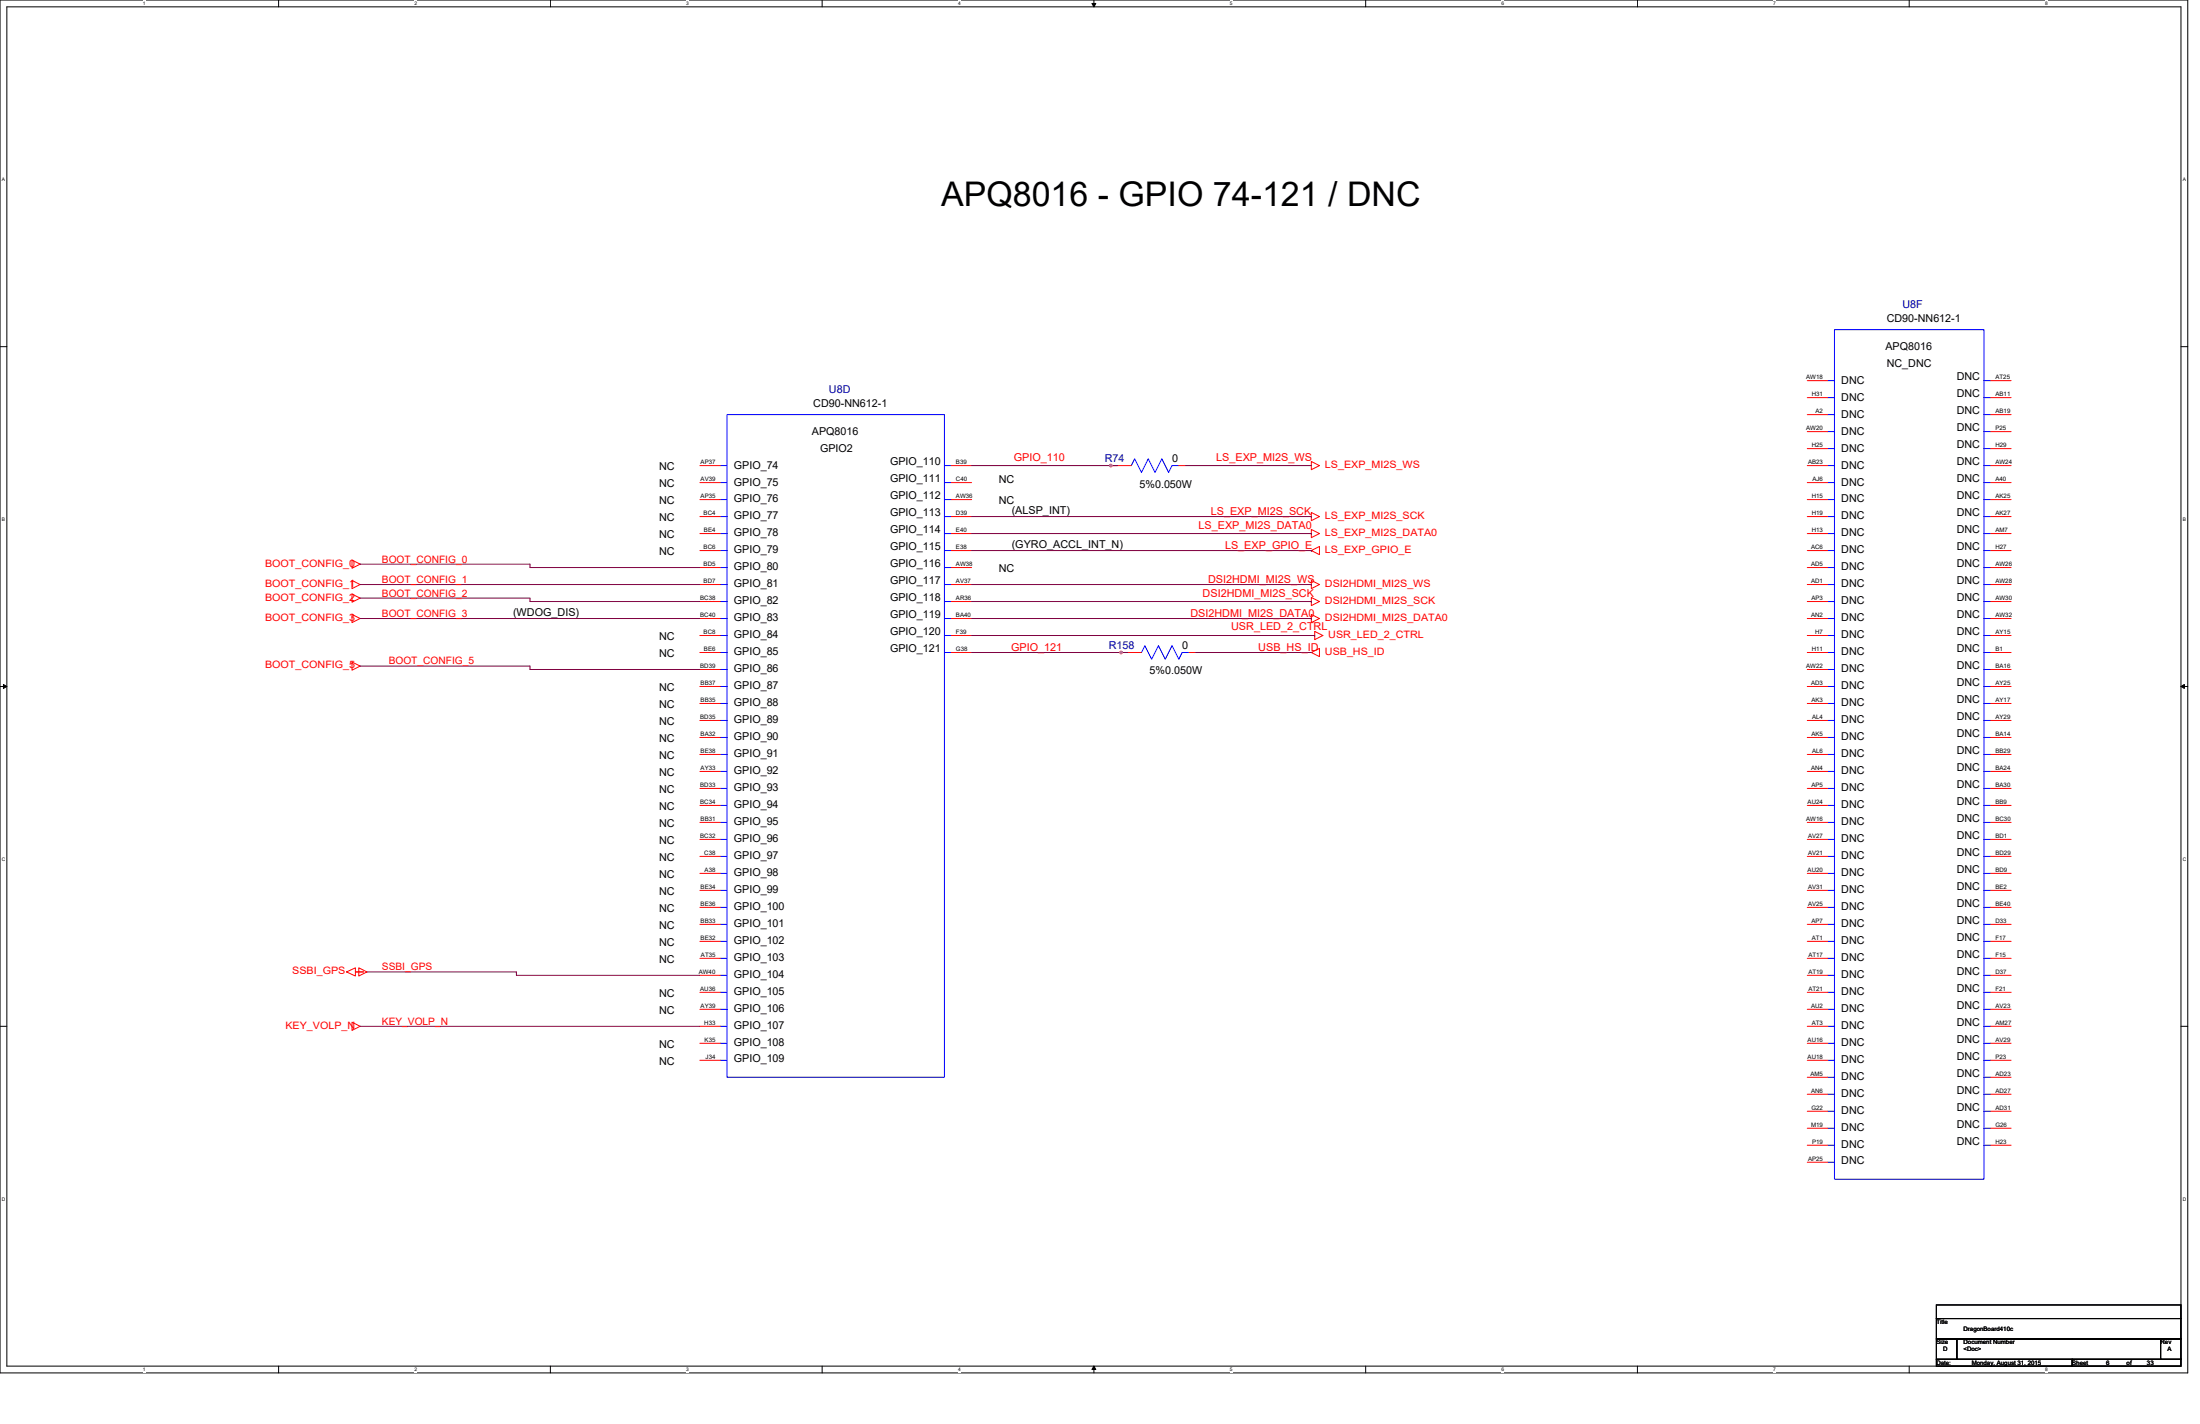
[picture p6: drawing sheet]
<svg xmlns="http://www.w3.org/2000/svg" width="864mm" height="559mm" viewBox="0 0 864 559" stroke-linecap="round" stroke-linejoin="round" font-family="sans-serif">
<path d="M0 0h858.8v538.8h-858.8zM2.7 2.7h853.4v533.4h-853.4z" fill="none" stroke="#000" stroke-width=".39"/>
<g fill="#fff">
<path d="M56 .3h1.1v2.1h-1.1z"/>
<path d="M56 536.4h1.1v2.1h-1.1z"/>
</g>
<path d="M109.4 0v2.7M109.4 536.1v2.7" fill="none" stroke="#000" stroke-width=".39"/>
<g fill="#fff">
<path d="M162.7 .3h1.1v2.1h-1.1z"/>
<path d="M162.7 536.4h1.1v2.1h-1.1z"/>
</g>
<path d="M216 0v2.7M216 536.1v2.7" fill="none" stroke="#000" stroke-width=".39"/>
<g fill="#fff">
<path d="M269.4 .3h1.1v2.1h-1.1z"/>
<path d="M269.4 536.4h1.1v2.1h-1.1z"/>
</g>
<path d="M322.7 0v2.7M322.7 536.1v2.7" fill="none" stroke="#000" stroke-width=".39"/>
<g fill="#fff">
<path d="M376.1 .3h1v2.1h-1z"/>
<path d="M376.1 536.4h1v2.1h-1z"/>
</g>
<path d="M429.4 0v2.7M429.4 536.1v2.7" fill="none" stroke="#000" stroke-width=".39"/>
<path d="M428.6 1.4h1.6l-.8 1.3zM429.4 536.1l.8 1.3h-1.6z" fill="#000" stroke="#000" stroke-width=".39"/>
<g fill="#fff">
<path d="M482.7 .3h1.1v2.1h-1.1z"/>
<path d="M482.7 536.4h1.1v2.1h-1.1z"/>
</g>
<path d="M536.1 0v2.7M536.1 536.1v2.7" fill="none" stroke="#000" stroke-width=".39"/>
<g fill="#fff">
<path d="M589.4 .3h1.1v2.1h-1.1z"/>
<path d="M589.4 536.4h1.1v2.1h-1.1z"/>
</g>
<path d="M642.8 0v2.7M642.8 536.1v2.7" fill="none" stroke="#000" stroke-width=".39"/>
<g fill="#fff">
<path d="M696.1 .3h1.1v2.1h-1.1z"/>
<path d="M696.1 536.4h1.1v2.1h-1.1z"/>
</g>
<path d="M749.4 0v2.7M749.4 536.1v2.7" fill="none" stroke="#000" stroke-width=".39"/>
<g fill="#fff">
<path d="M802.8 .3h1.1v2.1h-1.1z"/>
<path d="M802.8 536.4h1.1v2.1h-1.1z"/>
<path d="M.7 69.4h1.3v2.1h-1.3z"/>
<path d="M856.8 69.4h1.3v2.1h-1.3z"/>
<path d="M.7 202.7h1.3v2.2h-1.3z"/>
<path d="M856.8 202.7h1.3v2.2h-1.3z"/>
</g>
<path d="M0 136h2.7M856.1 136h2.7" fill="none" stroke="#000" stroke-width=".39"/>
<g fill="#fff">
<path d="M.7 336.1h1.4v2.1h-1.4z"/>
<path d="M856.8 336.1h1.4v2.1h-1.4z"/>
</g>
<path d="M0 269.4h2.7M1.4 268.6l1.3 .8-1.3 .8zM856.1 269.4h2.7M856.1 269.4l1.4-.8v1.6z" fill="none" stroke="#000" stroke-width=".39"/>
<path d="M1.4 268.6l1.3 .8-1.3 .8zM856.1 269.4l1.4-.8v1.6z" fill="#000"/>
<g fill="#fff">
<path d="M.7 469.4h1.4v2.2h-1.4z"/>
<path d="M856.8 469.4h1.4v2.2h-1.4z"/>
</g>
<path d="M0 402.7h2.7M856.1 402.7h2.7M760.1 512.1h96v5.3h-96zM760.1 517.4h96v8h-96zM760.1 525.4h8v8h-8zM760.1 533.4h53.4v2.7h-53.4zM768.1 525.4h80v8h-80zM813.5 533.4h42.6v2.7h-42.6zM848.1 525.4h8v8h-8z" fill="none" stroke="#000" stroke-width=".39"/>
<g fill="none" stroke="#f00" stroke-width=".39">
<path d="M709.4 149.4h8M709.4 156h8M781.5 149.4h8M781.5 156h8M709.4 162.7h8M709.4 169.4h8M709.4 176h8M781.5 162.7h8M781.5 169.4h8M781.5 176h8M274.7 182.7h8M274.7 189.4h8"/>
<path d="M274.7 196h8M373.4 182.7h8M373.4 189.4h8M373.4 196h8M436.1 182.7h8M462.7 182.7h2.7M514.8 181.1l3.1 1.6-3.1 1.6zM709.4 182.7h8M709.4 189.4h8M709.4 196h8M781.5 182.7h8M781.5 189.4h8"/>
<path d="M781.5 196h8M138.2 219.8l3.2 1.6-3.2 1.6zM274.7 202.7h8M274.7 209.4h8M274.7 216h8M373.4 202.7h8M373.4 209.4h8M373.4 216h8M514.8 207.8l3.1 1.6-3.1 1.6zM514.8 201.1l3.1 1.6-3.1 1.6zM514.8 216l3.1-1.6v3.3zM709.4 209.4h8"/>
<path d="M709.4 216h8M709.4 202.7h8M781.5 202.7h8M781.5 209.4h8M781.5 216h8M138.2 227.8l3.2 1.6-3.2 1.6zM138.2 233.1l3.2 1.6-3.2 1.6zM274.7 222.7h8M274.7 229.4h8M274.7 236.1h8M373.4 222.7h8M373.4 229.4h8"/>
<path d="M373.4 236.1h8M514.8 234.4l3.1 1.7-3.1 1.6zM514.8 227.8l3.1 1.6-3.1 1.6zM709.4 222.7h8M709.4 229.4h8M709.4 236.1h8M781.5 222.7h8M781.5 229.4h8M781.5 236.1h8M138.2 259.8l3.2 1.6-3.2 1.6zM138.2 241.1l3.2 1.6-3.2 1.6zM274.7 242.7h8"/>
<path d="M274.7 249.4h8M274.7 256.1h8M373.4 242.7h8M373.4 249.4h8M373.4 256.1h8M440.1 256.1h8M466.7 256.1h2.7M514.8 241.1l3.1 1.6-3.1 1.6zM514.8 256.1l3.1-1.7v3.3zM516.1 247.8l3.2 1.6-3.2 1.6zM709.4 242.7h8M709.4 249.4h8"/>
<path d="M709.4 256.1h8M781.5 242.7h8M781.5 249.4h8M781.5 256.1h8M274.7 262.7h8M274.7 269.4h8M274.7 276.1h8M709.4 262.7h8M709.4 269.4h8M709.4 276.1h8M781.5 262.7h8M781.5 269.4h8"/>
<path d="M781.5 276.1h8M274.7 282.7h8M274.7 289.4h8M274.7 296.1h8M709.4 282.7h8M709.4 289.4h8M709.4 296.1h8M781.5 282.7h8M781.5 289.4h8M781.5 296.1h8M274.7 302.7h8M274.7 309.4h8"/>
<path d="M274.7 316.1h8M709.4 302.7h8M709.4 309.4h8M709.4 316.1h8M781.5 302.7h8M781.5 309.4h8M781.5 316.1h8M274.7 322.7h8M274.7 329.4h8M274.7 336.1h8M709.4 322.7h8M709.4 329.4h8"/>
<path d="M709.4 336.1h8M781.5 322.7h8M781.5 329.4h8M781.5 336.1h8M274.7 356.1h8M274.7 342.7h8M274.7 349.4h8M709.4 342.7h8M709.4 349.4h8M709.4 356.1h8M781.5 342.7h8M781.5 349.4h8"/>
<path d="M781.5 356.1h8M140.8 379.8l3.2 1.6-3.2 1.6zM274.7 362.7h8M274.7 369.4h8M274.7 376.1h8M709.4 362.7h8M709.4 369.4h8M709.4 376.1h8M781.5 362.7h8M781.5 369.4h8M781.5 376.1h8M136 381.4l3.5-1.6v3.2z"/>
<path d="M139.5 381.4h3.2M274.7 382.7h8M274.7 389.4h8M274.7 396.1h8M709.4 382.7h8M709.4 389.4h8M709.4 396.1h8M781.5 382.7h8M781.5 389.4h8M781.5 396.1h8M138.2 401.1l3.2 1.6-3.2 1.6zM274.7 402.7h8"/>
<path d="M274.7 409.4h8M274.7 416.1h8M709.4 402.7h8M709.4 409.4h8M709.4 416.1h8M781.5 402.7h8M781.5 409.4h8M781.5 416.1h8M709.4 422.7h8M709.4 429.4h8M709.4 436.1h8M781.5 422.7h8"/>
<path d="M781.5 429.4h8M781.5 436.1h8M709.4 442.7h8M709.4 449.4h8M709.4 456.1h8M781.5 442.7h8M781.5 449.4h8"/>
</g>
<g fill="none" stroke="#00f" stroke-width=".39">
<path d="M720.1 129.4h58.7v333.3h-58.7zM717.4 156h2.7M717.4 149.4h2.7M778.8 156h2.7M778.8 149.4h2.7M285.4 162.7h85.3v260h-85.3zM717.4 169.4h2.7M717.4 162.7h2.7M717.4 176h2.7M778.8 176h2.7M778.8 169.4h2.7M778.8 162.7h2.7"/>
<path d="M282.7 196h2.7M282.7 189.4h2.7M282.7 182.7h2.7M370.7 196h2.7M370.7 189.4h2.7M370.7 182.7h2.7M444.1 182.7h.1M444.1 182.7l1.3-2.7 2.7 5.4 2.6-5.4 2.7 5.4 2.7-5.4 2.6 5.4 1.4-2.7h2.6M462.7 182.7h.1M717.4 196h2.7M717.4 189.4h2.7M717.4 182.7h2.7"/>
<path d="M778.8 196h2.7M778.8 189.4h2.7M778.8 182.7h2.7M282.7 216h2.7M282.7 209.4h2.7M282.7 202.7h2.7M370.7 216h2.7M370.7 209.4h2.7M370.7 202.7h2.7M717.4 202.7h2.7M717.4 216h2.7M717.4 209.4h2.7"/>
<path d="M778.8 216h2.7M778.8 209.4h2.7M778.8 202.7h2.7M282.7 236.1h2.7M282.7 229.4h2.7M282.7 222.7h2.7M370.7 236.1h2.7M370.7 229.4h2.7M370.7 222.7h2.7M717.4 236.1h2.7M717.4 229.4h2.7M717.4 222.7h2.7"/>
<path d="M778.8 236.1h2.7M778.8 229.4h2.7M778.8 222.7h2.7M282.7 256.1h2.7M282.7 249.4h2.7M282.7 242.7h2.7M370.7 256.1h2.7M370.7 249.4h2.7M370.7 242.7h2.7M448.1 256.1h.1M448.1 256.1l1.3-2.7 2.7 5.3 2.6-5.3 2.7 5.3 2.7-5.3 2.6 5.3 1.4-2.6h2.6M466.7 256.1h.1"/>
<path d="M717.4 256.1h2.7M717.4 249.4h2.7M717.4 242.7h2.7M778.8 256.1h2.7M778.8 249.4h2.7M778.8 242.7h2.7M282.7 276.1h2.7M282.7 269.4h2.7M282.7 262.7h2.7M717.4 276.1h2.7M717.4 269.4h2.7M717.4 262.7h2.7"/>
<path d="M778.8 276.1h2.7M778.8 262.7h2.7M778.8 269.4h2.7M282.7 296.1h2.7M282.7 289.4h2.7M282.7 282.7h2.7M717.4 289.4h2.7M717.4 282.7h2.7M717.4 296.1h2.7M778.8 289.4h2.7M778.8 296.1h2.7M778.8 282.7h2.7"/>
<path d="M282.7 316.1h2.7M282.7 309.4h2.7M282.7 302.7h2.7M717.4 309.4h2.7M717.4 302.7h2.7M717.4 316.1h2.7M778.8 316.1h2.7M778.8 309.4h2.7M778.8 302.7h2.7M282.7 336.1h2.7M282.7 329.4h2.7M282.7 322.7h2.7"/>
<path d="M717.4 336.1h2.7M717.4 329.4h2.7M717.4 322.7h2.7M778.8 336.1h2.7M778.8 329.4h2.7M778.8 322.7h2.7M282.7 356.1h2.7M282.7 349.4h2.7M282.7 342.7h2.7M717.4 349.4h2.7M717.4 356.1h2.7M717.4 342.7h2.7"/>
<path d="M778.8 356.1h2.7M778.8 342.7h2.7M778.8 349.4h2.7M282.7 362.7h2.7M282.7 369.4h2.7M282.7 376.1h2.7M717.4 376.1h2.7M717.4 369.4h2.7M717.4 362.7h2.7M778.8 376.1h2.7M778.8 369.4h2.7M778.8 362.7h2.7"/>
<path d="M282.7 382.7h2.7M282.7 389.4h2.7M282.7 396.1h2.7M717.4 396.1h2.7M717.4 389.4h2.7M717.4 382.7h2.7M778.8 389.4h2.7M778.8 382.7h2.7M778.8 396.1h2.7M282.7 416.1h2.7M282.7 409.4h2.7M282.7 402.7h2.7"/>
<path d="M717.4 402.7h2.7M717.4 416.1h2.7M717.4 409.4h2.7M778.8 409.4h2.7M778.8 416.1h2.7M778.8 402.7h2.7M717.4 422.7h2.7M717.4 429.4h2.7M717.4 436.1h2.7M778.8 436.1h2.7M778.8 429.4h2.7M778.8 422.7h2.7"/>
<path d="M717.4 442.7h2.7M717.4 449.4h2.7M717.4 456.1h2.7M778.8 442.7h2.7M778.8 449.4h2.7"/>
</g>
<g fill="none" stroke="#800040" stroke-width=".39">
<path d="M381.4 182.7h54.7M436.1 182.7h.1M436.1 182.7h2.6M465.4 182.7h49.4M381.4 202.7h133.4M381.4 216h133.4M381.4 209.4h133.4M514.8 202.7h.1M514.8 216h.1M514.8 209.4h.1M141.4 229.4h133.3M141.4 221.4h66.6v1.3h66.7"/>
<path d="M141.4 234.7h66.6v1.4h66.7M381.4 236.1h133.4M381.4 229.4h133.4M514.8 236.1h.1M514.8 229.4h.1M141.4 242.7h133.3M381.4 256.1h58.7M381.4 249.4h134.7M381.4 242.7h133.4M440.1 256.1h.1M440.1 256.1h2.6M469.4 256.1h45.4"/>
<path d="M514.8 242.7h.1M516.1 249.4h.1M141.4 261.4h66.6v1.3h66.7M144 381.4h58.7v1.3h72M141.4 402.7h133.3"/>
</g>
<g fill="#f0f" stroke="#f0f" stroke-width=".39">
<circle cx="440.1" cy="256" r=".52"/>
<circle cx="436.1" cy="182.7" r=".52"/>
</g>
<text font-size="13.3" x="369.4" y="80.9">APQ8016 - GPIO 74-121 / DNC</text>
<g font-size="4.3" fill="#000080">
<text x="746.8" y="120.9">U8F</text>
<text x="325.4" y="154.2">U8D</text>
<text x="433.7" y="181.5">R74</text>
<text x="435.3" y="254.8">R158</text>
</g>
<g font-size="4.3">
<text x="740.6" y="126.2">CD90-NN612-1</text>
<text x="740.1" y="137.5">APQ8016</text>
<text x="740.6" y="144.1">NC_DNC</text>
<text x="768.1" y="149.2">DNC</text>
<text x="722.8" y="150.5">DNC</text>
<text x="768.1" y="155.9">DNC</text>
<text x="319.3" y="159.6">CD90-NN612-1</text>
<text x="722.8" y="157.2">DNC</text>
<text x="722.8" y="163.9">DNC</text>
<text x="768.1" y="162.5">DNC</text>
<text x="318.7" y="170.8">APQ8016</text>
<text x="722.8" y="170.5">DNC</text>
<text x="768.1" y="169.2">DNC</text>
<text x="321.9" y="177.5">GPIO2</text>
<text x="722.8" y="177.2">DNC</text>
<text x="768.1" y="175.9">DNC</text>
<text x="258.7" y="184.4">NC</text>
<text x="288.1" y="183.9">GPIO_74</text>
<text x="349.4" y="182.5">GPIO_110</text>
<text x="460.1" y="181.5">0</text>
<text x="722.8" y="183.9">DNC</text>
<text x="768.1" y="182.5">DNC</text>
<text x="258.7" y="191.1">NC</text>
<text x="288.1" y="190.5">GPIO_75</text>
<text x="349.4" y="189.2">GPIO_111</text>
<text x="392.1" y="189.7">NC</text>
<text x="447.3" y="191.3">5%0.050W</text>
<text x="722.8" y="190.5">DNC</text>
<text x="768.1" y="189.2">DNC</text>
<text x="258.7" y="197.7">NC</text>
<text x="288.1" y="197.2">GPIO_76</text>
<text x="349.4" y="195.9">GPIO_112</text>
<text x="392.1" y="197.7">NC</text>
<text x="722.8" y="197.2">DNC</text>
<text x="768.1" y="195.9">DNC</text>
<text x="288.1" y="203.9">GPIO_77</text>
<text x="349.4" y="202.5">GPIO_113</text>
<text x="397.1" y="201.7">(ALSP_INT)</text>
<text x="722.8" y="203.9">DNC</text>
<text x="768.1" y="202.5">DNC</text>
<text x="258.7" y="204.4">NC</text>
<text x="349.4" y="209.2">GPIO_114</text>
<text x="768.1" y="209.2">DNC</text>
<text x="258.7" y="211.1">NC</text>
<text x="288.1" y="210.5">GPIO_78</text>
<text x="349.4" y="215.9">GPIO_115</text>
<text x="397.1" y="215.1">(GYRO_ACCL_INT_N)</text>
<text x="722.8" y="210.5">DNC</text>
<text x="768.1" y="215.9">DNC</text>
<text x="258.7" y="217.7">NC</text>
<text x="288.1" y="217.2">GPIO_79</text>
<text x="722.8" y="217.2">DNC</text>
<text x="288.1" y="223.9">GPIO_80</text>
<text x="349.4" y="222.5">GPIO_116</text>
<text x="392.1" y="224.4">NC</text>
<text x="722.8" y="223.9">DNC</text>
<text x="768.1" y="222.5">DNC</text>
<text x="288.1" y="230.5">GPIO_81</text>
<text x="349.4" y="229.2">GPIO_117</text>
<text x="722.8" y="230.5">DNC</text>
<text x="768.1" y="229.2">DNC</text>
<text x="288.1" y="237.2">GPIO_82</text>
<text x="349.4" y="235.9">GPIO_118</text>
<text x="722.8" y="237.2">DNC</text>
<text x="768.1" y="235.9">DNC</text>
<text x="201.4" y="241.7">(WDOG_DIS)</text>
<text x="288.1" y="243.9">GPIO_83</text>
<text x="349.4" y="242.5">GPIO_119</text>
<text x="722.8" y="243.9">DNC</text>
<text x="768.1" y="242.5">DNC</text>
<text x="258.7" y="251.1">NC</text>
<text x="288.1" y="250.5">GPIO_84</text>
<text x="349.4" y="249.2">GPIO_120</text>
<text x="722.8" y="250.5">DNC</text>
<text x="768.1" y="249.2">DNC</text>
<text x="258.7" y="257.7">NC</text>
<text x="288.1" y="257.2">GPIO_85</text>
<text x="349.4" y="255.9">GPIO_121</text>
<text x="464.1" y="254.8">0</text>
<text x="722.8" y="257.2">DNC</text>
<text x="768.1" y="255.9">DNC</text>
<text x="288.1" y="263.9">GPIO_86</text>
<text x="722.8" y="263.9">DNC</text>
<text x="768.1" y="262.5">DNC</text>
<text x="451.3" y="264.7">5%0.050W</text>
<text x="768.1" y="269.2">DNC</text>
<text x="258.7" y="271.1">NC</text>
<text x="288.1" y="270.5">GPIO_87</text>
<text x="722.8" y="270.5">DNC</text>
<text x="768.1" y="275.9">DNC</text>
<text x="258.7" y="277.7">NC</text>
<text x="288.1" y="277.2">GPIO_88</text>
<text x="722.8" y="277.2">DNC</text>
<text x="258.7" y="284.4">NC</text>
<text x="288.1" y="283.9">GPIO_89</text>
<text x="722.8" y="283.9">DNC</text>
<text x="768.1" y="282.5">DNC</text>
<text x="258.7" y="291.1">NC</text>
<text x="288.1" y="290.5">GPIO_90</text>
<text x="722.8" y="290.5">DNC</text>
<text x="768.1" y="289.2">DNC</text>
<text x="258.7" y="297.7">NC</text>
<text x="288.1" y="297.2">GPIO_91</text>
<text x="722.8" y="297.2">DNC</text>
<text x="768.1" y="295.9">DNC</text>
<text x="258.7" y="304.4">NC</text>
<text x="288.1" y="303.9">GPIO_92</text>
<text x="722.8" y="303.9">DNC</text>
<text x="768.1" y="302.5">DNC</text>
<text x="258.7" y="311.1">NC</text>
<text x="288.1" y="310.5">GPIO_93</text>
<text x="722.8" y="310.5">DNC</text>
<text x="768.1" y="309.2">DNC</text>
<text x="258.7" y="317.7">NC</text>
<text x="288.1" y="317.2">GPIO_94</text>
<text x="722.8" y="317.2">DNC</text>
<text x="768.1" y="315.9">DNC</text>
<text x="288.1" y="323.9">GPIO_95</text>
<text x="722.8" y="323.9">DNC</text>
<text x="768.1" y="322.5">DNC</text>
<text x="258.7" y="324.4">NC</text>
<text x="768.1" y="329.2">DNC</text>
<text x="258.7" y="331.1">NC</text>
<text x="288.1" y="330.5">GPIO_96</text>
<text x="722.8" y="330.5">DNC</text>
<text x="768.1" y="335.9">DNC</text>
<text x="258.7" y="337.7">NC</text>
<text x="288.1" y="337.2">GPIO_97</text>
<text x="722.8" y="337.2">DNC</text>
<text x="258.7" y="344.4">NC</text>
<text x="288.1" y="343.9">GPIO_98</text>
<text x="722.8" y="343.9">DNC</text>
<text x="768.1" y="342.5">DNC</text>
<text x="258.7" y="351.1">NC</text>
<text x="288.1" y="350.5">GPIO_99</text>
<text x="722.8" y="350.5">DNC</text>
<text x="768.1" y="349.2">DNC</text>
<text x="258.7" y="357.7">NC</text>
<text x="288.1" y="357.2">GPIO_100</text>
<text x="722.8" y="357.2">DNC</text>
<text x="768.1" y="355.9">DNC</text>
<text x="258.7" y="364.4">NC</text>
<text x="288.1" y="363.9">GPIO_101</text>
<text x="722.8" y="363.9">DNC</text>
<text x="768.1" y="362.5">DNC</text>
<text x="258.7" y="371.1">NC</text>
<text x="288.1" y="370.5">GPIO_102</text>
<text x="722.8" y="370.5">DNC</text>
<text x="768.1" y="369.2">DNC</text>
<text x="258.7" y="377.7">NC</text>
<text x="288.1" y="377.2">GPIO_103</text>
<text x="722.8" y="377.2">DNC</text>
<text x="768.1" y="375.9">DNC</text>
<text x="288.1" y="383.9">GPIO_104</text>
<text x="722.8" y="383.9">DNC</text>
<text x="768.1" y="382.5">DNC</text>
<text x="768.1" y="389.2">DNC</text>
<text x="258.7" y="391.1">NC</text>
<text x="288.1" y="390.5">GPIO_105</text>
<text x="722.8" y="390.5">DNC</text>
<text x="768.1" y="395.9">DNC</text>
<text x="258.7" y="397.7">NC</text>
<text x="288.1" y="397.2">GPIO_106</text>
<text x="722.8" y="397.2">DNC</text>
<text x="288.1" y="403.9">GPIO_107</text>
<text x="722.8" y="403.9">DNC</text>
<text x="768.1" y="402.5">DNC</text>
<text x="258.7" y="411.1">NC</text>
<text x="288.1" y="410.5">GPIO_108</text>
<text x="722.8" y="410.5">DNC</text>
<text x="768.1" y="409.2">DNC</text>
<text x="258.7" y="417.7">NC</text>
<text x="288.1" y="416.9">GPIO_109</text>
<text x="722.8" y="417.2">DNC</text>
<text x="768.1" y="415.9">DNC</text>
<text x="722.8" y="423.9">DNC</text>
<text x="768.1" y="422.6">DNC</text>
<text x="722.8" y="430.6">DNC</text>
<text x="768.1" y="429.2">DNC</text>
<text x="722.8" y="437.2">DNC</text>
<text x="768.1" y="435.9">DNC</text>
<text x="722.8" y="443.9">DNC</text>
<text x="768.1" y="442.6">DNC</text>
<text x="768.1" y="449.2">DNC</text>
<text x="722.8" y="450.6">DNC</text>
<text x="722.8" y="456.9">DNC</text>
</g>
<g font-size="4.3" fill="#f00">
<text x="397.9" y="180.7">GPIO_110</text>
<text x="477.4" y="180.7">LS_EXP_MI2S_WS</text>
<text x="475.3" y="202.1">LS_EXP_MI2S_SCK</text>
<text x="470.5" y="207.4">LS_EXP_MI2S_DATA0</text>
<text x="480.9" y="215.4">LS_EXP_GPIO_E</text>
<text x="474.2" y="228.7">DSI2HDMI_MI2S_WS</text>
<text x="472.1" y="234.1">DSI2HDMI_MI2S_SCK</text>
<text x="467.3" y="242.1">DSI2HDMI_MI2S_DATA0</text>
<text x="483.3" y="247.4">USR_LED_2_CTRL</text>
<text x="396.9" y="255.4">GPIO_121</text>
<text x="493.9" y="255.4">USB_HS_ID</text>
</g>
<g font-size="4" fill="#f00">
<text x="520.1" y="183.6">LS_EXP_MI2S_WS</text>
<text x="520.1" y="203.6">LS_EXP_MI2S_SCK</text>
<text x="520.1" y="210.3">LS_EXP_MI2S_DATA0</text>
<text x="149.9" y="220.7">BOOT_CONFIG_0</text>
<text x="520.1" y="217">LS_EXP_GPIO_E</text>
<text x="104" y="222.3">BOOT_CONFIG_0</text>
<text x="104" y="230.3">BOOT_CONFIG_1</text>
<text x="149.9" y="228.7">BOOT_CONFIG_1</text>
<text x="520.1" y="230.3">DSI2HDMI_MI2S_WS</text>
<text x="104" y="235.6">BOOT_CONFIG_2</text>
<text x="149.9" y="234.1">BOOT_CONFIG_2</text>
<text x="520.1" y="237">DSI2HDMI_MI2S_SCK</text>
<text x="104" y="243.6">BOOT_CONFIG_3</text>
<text x="149.9" y="242.1">BOOT_CONFIG_3</text>
<text x="520.1" y="243.6">DSI2HDMI_MI2S_DATA0</text>
<text x="521.4" y="250.3">USR_LED_2_CTRL</text>
<text x="520.1" y="257">USB_HS_ID</text>
<text x="104" y="262.3">BOOT_CONFIG_5</text>
<text x="152.6" y="260.8">BOOT_CONFIG_5</text>
<text x="114.7" y="382.3">SSBI_GPS</text>
<text x="149.9" y="380.8">SSBI_GPS</text>
<text x="112" y="403.7">KEY_VOLP_N</text>
<text x="149.9" y="402.1">KEY_VOLP_N</text>
</g>
<g font-size="2.4">
<text x="709" y="148.8">AW18</text>
<text x="783.3" y="148.8">AT25</text>
<text x="711.2" y="155.5">H31</text>
<text x="783.3" y="155.5">AB11</text>
<text x="712.7" y="162.2">A2</text>
<text x="783.3" y="162.2">AB19</text>
<text x="709" y="168.8">AW20</text>
<text x="783.3" y="168.8">P25</text>
<text x="711.2" y="175.5">H25</text>
<text x="783.3" y="175.5">H29</text>
<text x="275" y="182.2">AP37</text>
<text x="375.3" y="182.2">B39</text>
<text x="709.7" y="182.2">AB23</text>
<text x="783.3" y="182.2">AW24</text>
<text x="275" y="188.8">AV39</text>
<text x="375.3" y="188.8">C40</text>
<text x="711.5" y="188.8">AJ6</text>
<text x="783.3" y="188.8">A40</text>
<text x="275" y="195.5">AP35</text>
<text x="375.3" y="195.5">AW36</text>
<text x="711.2" y="195.5">H15</text>
<text x="783.3" y="195.5">AK25</text>
<text x="276.2" y="202.2">BC4</text>
<text x="375.3" y="202.2">D39</text>
<text x="711.2" y="202.2">H19</text>
<text x="783.3" y="202.2">AK27</text>
<text x="276.4" y="208.8">BE4</text>
<text x="375.3" y="208.8">E40</text>
<text x="711.2" y="208.8">H13</text>
<text x="783.3" y="208.8">AM7</text>
<text x="276.2" y="215.5">BC6</text>
<text x="375.3" y="215.5">E38</text>
<text x="710.9" y="215.5">AC6</text>
<text x="783.3" y="215.5">H27</text>
<text x="276.2" y="222.2">BD5</text>
<text x="375.3" y="222.2">AW38</text>
<text x="710.9" y="222.2">AD5</text>
<text x="783.3" y="222.2">AW26</text>
<text x="276.2" y="228.8">BD7</text>
<text x="375.3" y="228.8">AV37</text>
<text x="710.9" y="228.8">AD1</text>
<text x="783.3" y="228.8">AW28</text>
<text x="274.9" y="235.5">BC38</text>
<text x="375.3" y="235.5">AR36</text>
<text x="711.1" y="235.5">AP3</text>
<text x="783.3" y="235.5">AW30</text>
<text x="274.9" y="242.2">BC40</text>
<text x="375.3" y="242.2">BA40</text>
<text x="710.9" y="242.2">AN2</text>
<text x="783.3" y="242.2">AW32</text>
<text x="276.2" y="248.8">BC8</text>
<text x="375.3" y="248.8">F39</text>
<text x="712.5" y="248.8">H7</text>
<text x="783.3" y="248.8">AY15</text>
<text x="276.4" y="255.5">BE6</text>
<text x="375.3" y="255.5">G38</text>
<text x="711.2" y="255.5">H11</text>
<text x="783.3" y="255.5">B1</text>
<text x="274.9" y="262.2">BD39</text>
<text x="709" y="262.2">AW22</text>
<text x="783.3" y="262.2">BA16</text>
<text x="275" y="268.8">BB37</text>
<text x="710.9" y="268.8">AD3</text>
<text x="783.3" y="268.8">AY25</text>
<text x="275" y="275.5">BB35</text>
<text x="711.1" y="275.5">AK3</text>
<text x="783.3" y="275.5">AY17</text>
<text x="274.9" y="282.2">BD35</text>
<text x="711.3" y="282.2">AL4</text>
<text x="783.3" y="282.2">AY29</text>
<text x="275" y="288.8">BA32</text>
<text x="711.1" y="288.8">AK5</text>
<text x="783.3" y="288.8">BA14</text>
<text x="275" y="295.5">BE38</text>
<text x="711.3" y="295.5">AL6</text>
<text x="783.3" y="295.5">BB29</text>
<text x="275" y="302.2">AY33</text>
<text x="710.9" y="302.2">AN4</text>
<text x="783.3" y="302.2">BA24</text>
<text x="274.9" y="308.8">BD33</text>
<text x="711.1" y="308.8">AP5</text>
<text x="783.3" y="308.8">BA30</text>
<text x="274.9" y="315.5">BC34</text>
<text x="709.6" y="315.5">AU24</text>
<text x="783.3" y="315.5">BB9</text>
<text x="275" y="322.2">BB31</text>
<text x="709" y="322.2">AW16</text>
<text x="783.3" y="322.2">BC30</text>
<text x="274.9" y="328.8">BC32</text>
<text x="709.7" y="328.8">AV27</text>
<text x="783.3" y="328.8">BD1</text>
<text x="276.5" y="335.5">C38</text>
<text x="709.7" y="335.5">AV21</text>
<text x="783.3" y="335.5">BD29</text>
<text x="276.6" y="342.2">A38</text>
<text x="709.6" y="342.2">AU20</text>
<text x="783.3" y="342.2">BD9</text>
<text x="275" y="348.8">BE34</text>
<text x="709.7" y="348.8">AV31</text>
<text x="783.3" y="348.8">BE2</text>
<text x="275" y="355.5">BE36</text>
<text x="709.7" y="355.5">AV25</text>
<text x="783.3" y="355.5">BE40</text>
<text x="275" y="362.2">BB33</text>
<text x="711.1" y="362.2">AP7</text>
<text x="783.3" y="362.2">D33</text>
<text x="275" y="368.9">BE32</text>
<text x="711.2" y="368.9">AT1</text>
<text x="783.3" y="368.9">F17</text>
<text x="275.1" y="375.5">AT35</text>
<text x="709.9" y="375.5">AT17</text>
<text x="783.3" y="375.5">F15</text>
<text x="274.3" y="382.2">AW40</text>
<text x="709.9" y="382.2">AT19</text>
<text x="783.3" y="382.2">D37</text>
<text x="274.9" y="388.9">AU36</text>
<text x="709.9" y="388.9">AT21</text>
<text x="783.3" y="388.9">F21</text>
<text x="275" y="395.5">AY39</text>
<text x="710.9" y="395.5">AU2</text>
<text x="783.3" y="395.5">AV23</text>
<text x="276.5" y="402.2">H33</text>
<text x="711.2" y="402.2">AT3</text>
<text x="783.3" y="402.2">AM27</text>
<text x="276.6" y="408.9">K35</text>
<text x="709.6" y="408.9">AU16</text>
<text x="783.3" y="408.9">AV29</text>
<text x="277" y="415.5">J34</text>
<text x="709.6" y="415.5">AU18</text>
<text x="783.3" y="415.5">P23</text>
<text x="710.7" y="422.2">AM5</text>
<text x="783.3" y="422.2">AD23</text>
<text x="710.9" y="428.9">AN6</text>
<text x="783.3" y="428.9">AD27</text>
<text x="711.1" y="435.5">G22</text>
<text x="783.3" y="435.5">AD31</text>
<text x="710.9" y="442.2">M19</text>
<text x="783.3" y="442.2">G26</text>
<text x="711.3" y="448.9">P19</text>
<text x="783.3" y="448.9">H23</text>
<text x="709.7" y="455.5">AP25</text>
<text x="760.1" y="519.6">Title</text>
<text x="760.1" y="527.6">Size</text>
<text x="770.8" y="527.6">Document Number</text>
<text x="770.8" y="522.2">DragonBoard410c</text>
<text x="848.1" y="527.6">Rev</text>
<text x="762.8" y="530.2">D</text>
<text x="770.8" y="530.2">&lt;Doc&gt;</text>
<text x="850.8" y="530.2">A</text>
<text x="760.1" y="535.6">Date:</text>
<text x="774" y="535.6">Monday, August 31, 2015</text>
<text x="813.5" y="535.6">Sheet</text>
<text x="826.8" y="535.6">6</text>
<text x="834.8" y="535.6">of</text>
<text x="842.8" y="535.6">33</text>
</g>
<g font-size="1.9">
<text x="56" y="2">1</text>
<text x="162.7" y="2">2</text>
<text x="269.4" y="2">3</text>
<text x="376.1" y="2">4</text>
<text x="482.7" y="2">5</text>
<text x="589.4" y="2">6</text>
<text x="696.1" y="2">7</text>
<text x="802.8" y="2">8</text>
<text x=".7" y="71.1">A</text>
<text x="856.8" y="71.1">A</text>
<text x=".7" y="204.4">B</text>
<text x="856.8" y="204.4">B</text>
<text x=".7" y="337.8">C</text>
<text x="856.8" y="337.8">C</text>
<text x=".7" y="471.1">D</text>
<text x="856.8" y="471.1">D</text>
<text x="56" y="538.1">1</text>
<text x="162.7" y="538.1">2</text>
<text x="269.4" y="538.1">3</text>
<text x="376.1" y="538.1">4</text>
<text x="482.7" y="538.1">5</text>
<text x="589.4" y="538.1">6</text>
<text x="696.1" y="538.1">7</text>
<text x="802.8" y="538.1">8</text>
</g>
</svg>
